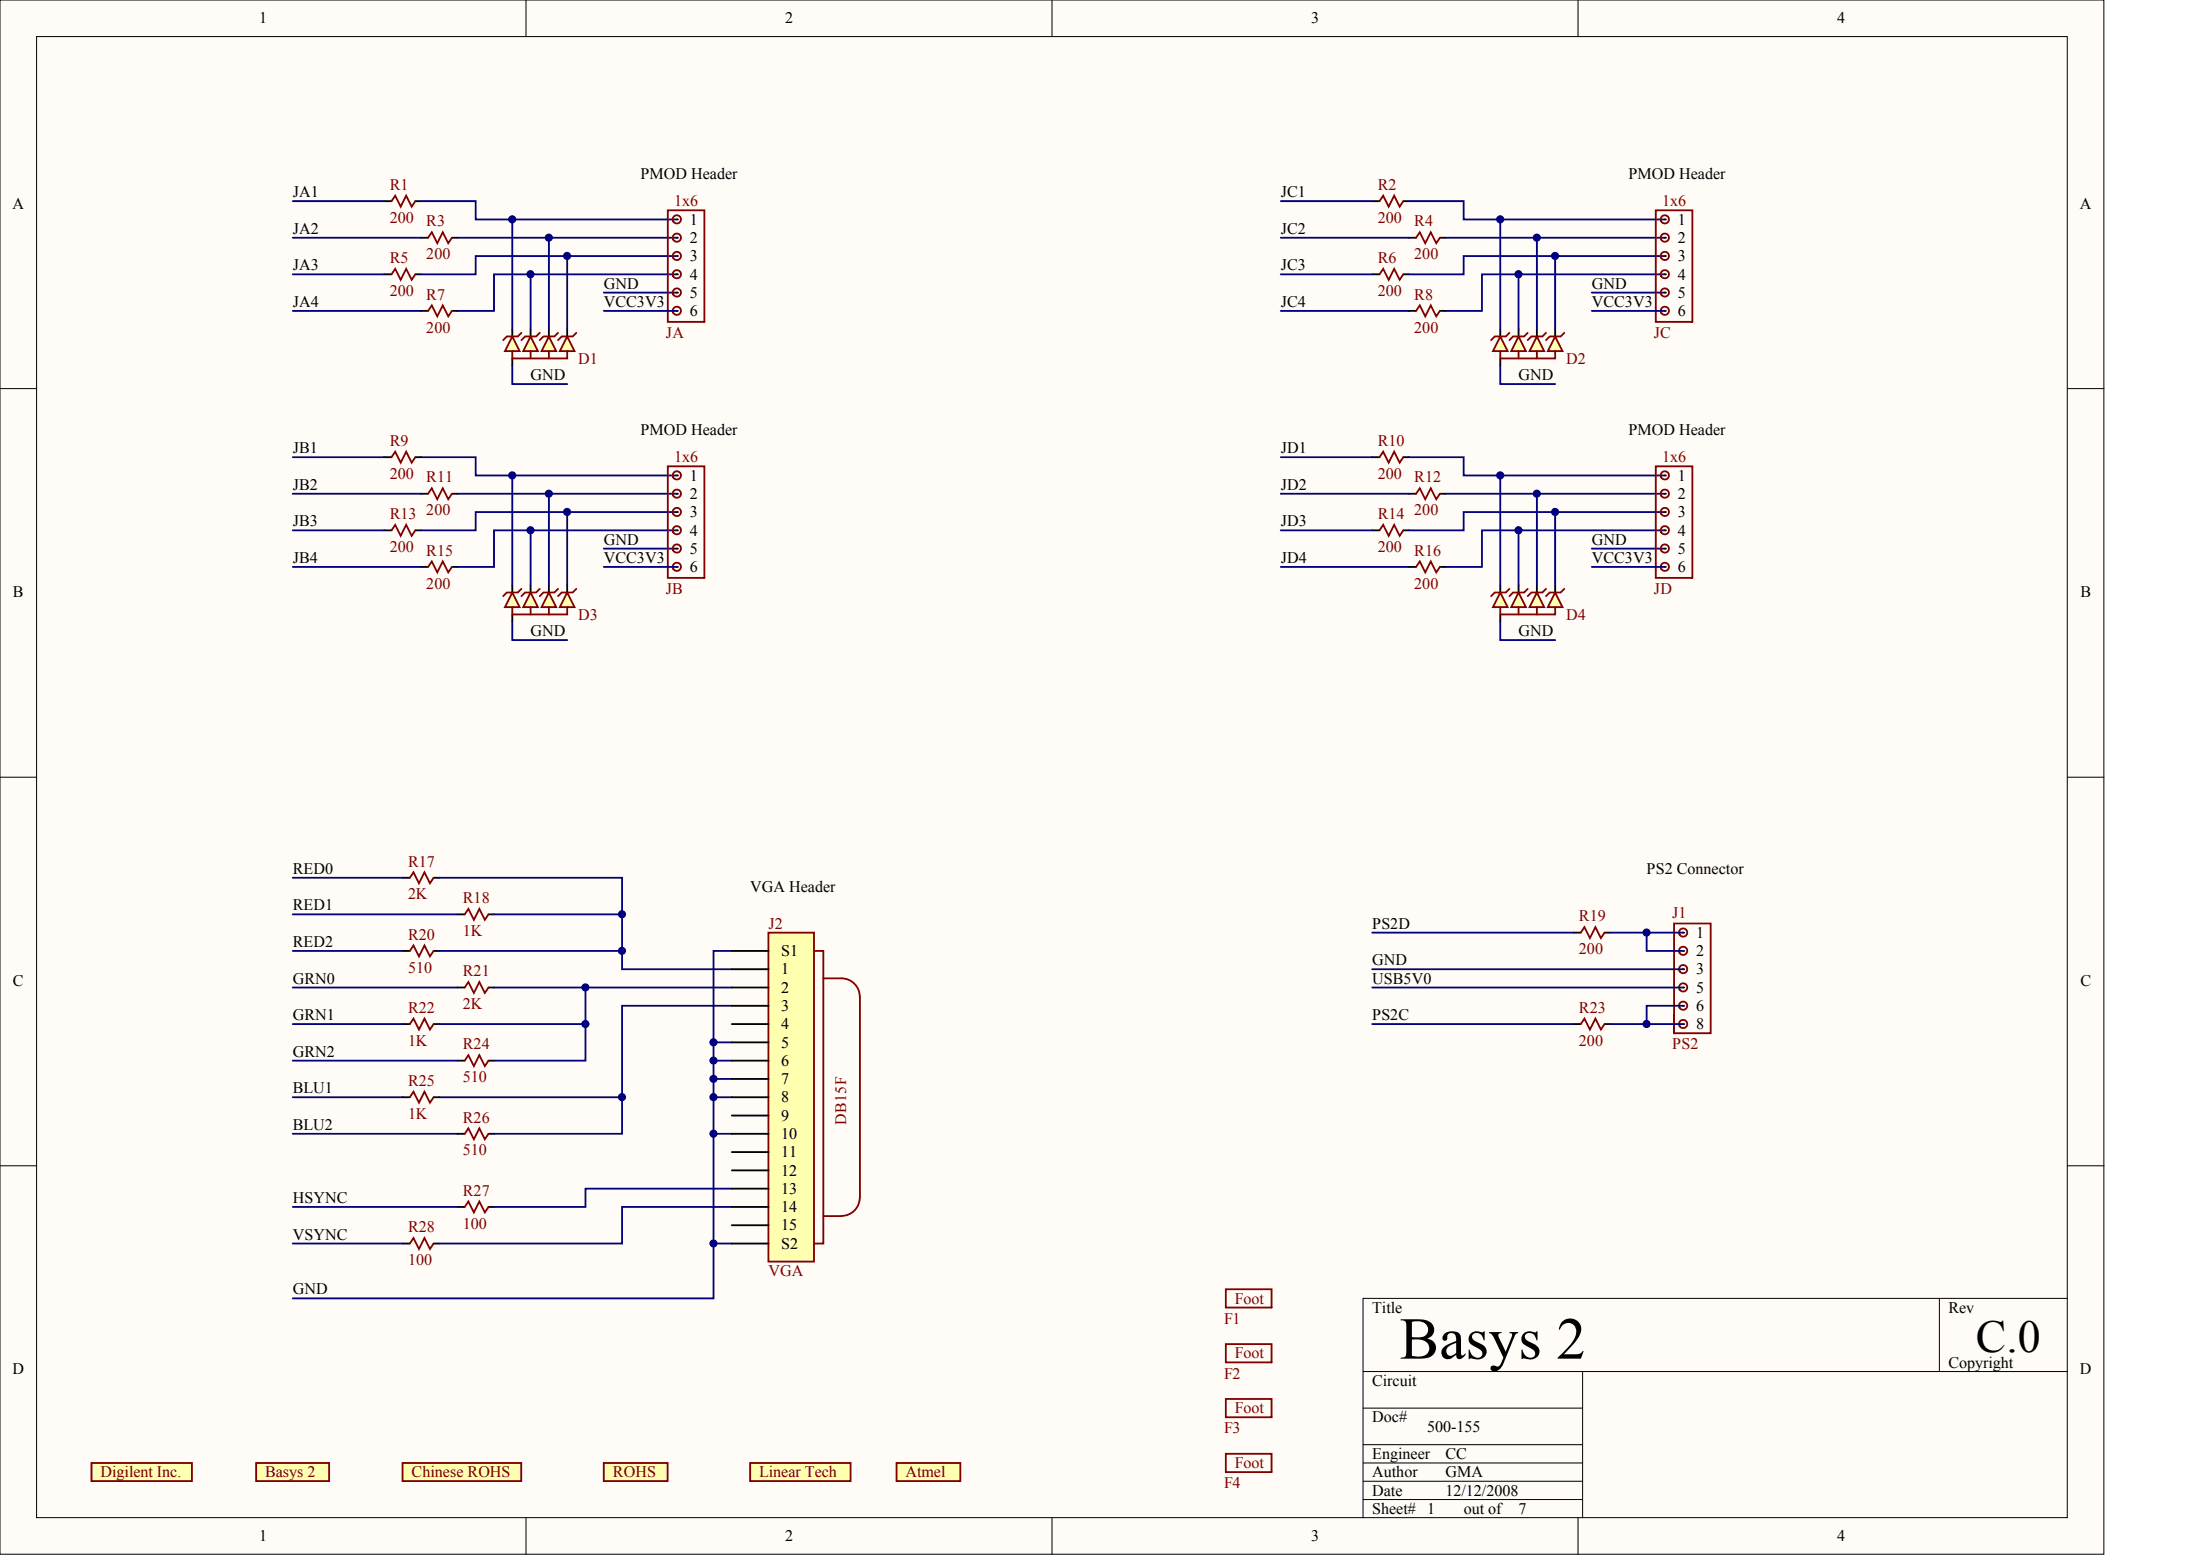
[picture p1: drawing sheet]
<svg xmlns="http://www.w3.org/2000/svg" width="840mm" height="594mm" viewBox="0 0 840 594" stroke-linecap="round" stroke-linejoin="round" font-family="sans-serif">
<g fill="#fffcf8" stroke="#000" stroke-width=".38">
<path d="M0 0h802.9v593h-802.9z"/>
<path d="M14 14h775v565.1h-775z"/>
</g>
<g fill="none" stroke="#000" stroke-width=".38">
<path d="M200.7 0v14M401.5 0v14M602.2 0v14M0 148.3h14M789 148.3h14M0 296.5h14M789 296.5h14M0 444.8h14M789 444.8h14M740.1 495.4v27.9M789 495.4h-268.8v83.7M520.2 523.3h268.8"/>
<path d="M520.2 537.3h83.8M604 523.3v55.8M520.2 558.2h83.8M520.2 551.2h83.8M200.7 579.1v14M401.5 579.1v14M520.2 565.2h83.8M520.2 572.2h83.8M602.2 579.1v14"/>
</g>
<path d="M146.6 76.8h2.8M158.5 76.8h2.1M160.6 90.7h2.8M172.5 90.7h2.1M146.6 104.7h2.8M158.5 104.7h2.1M160.6 118.6h2.8M172.5 118.6h2.1" fill="none" stroke="#000" stroke-width=".7"/>
<path d="M149.4 76.8l1.4-2.1 2.1 4.1 2.1-4.1 2.1 4.1 1.4-2M163.4 90.7l1.4-2.1 2.1 4.2 2.1-4.2 2.1 4.2 1.4-2.1M149.4 104.7l1.4-2.1 2.1 4.2 2.1-4.2 2.1 4.2 1.4-2.1M163.4 118.6l1.4-2.1 2.1 4.2 2.1-4.2 2.1 4.2 1.4-2.1" fill="none" stroke="#800000" stroke-width=".7"/>
<path d="M195.5 128.4l2.8 5.6h-5.6z" fill="#ffffb0" stroke="#800000" stroke-width=".7"/>
<path d="M195.5 125.6v2.8" fill="none" stroke="#000" stroke-width=".7"/>
<path d="M202.5 128.4l2.8 5.6h-5.6z" fill="#ffffb0" stroke="#800000" stroke-width=".7"/>
<path d="M202.5 125.6v2.8" fill="none" stroke="#000" stroke-width=".7"/>
<path d="M209.5 128.4l2.8 5.6h-5.6z" fill="#ffffb0" stroke="#800000" stroke-width=".7"/>
<path d="M209.5 125.6v2.8" fill="none" stroke="#000" stroke-width=".7"/>
<path d="M216.5 128.4l2.8 5.6h-5.6z" fill="#ffffb0" stroke="#800000" stroke-width=".7"/>
<path d="M195.5 136.8v2.8M216.5 125.6v2.8M146.6 174.4h2.8M158.5 174.4h2.1M160.6 188.4h2.8M172.5 188.4h2.1M146.6 202.4h2.8M158.5 202.4h2.1M160.6 216.3h2.8M172.5 216.3h2.1" fill="none" stroke="#000" stroke-width=".7"/>
<path d="M195.5 134v2.8h21v-2.8M199 127l-1.4 1.4h-4.2l-1.4 1.4M202.5 134v2.8M206 127l-1.4 1.4h-4.2l-1.4 1.4M209.5 134v2.8M213 127l-1.4 1.4h-4.2l-1.4 1.4M219.9 127l-1.3 1.4h-4.2l-1.4 1.4M149.4 174.4l1.4-2.1 2.1 4.2 2.1-4.2 2.1 4.2 1.4-2.1M163.4 188.4l1.4-2.1 2.1 4.2 2.1-4.2 2.1 4.2 1.4-2.1M149.4 202.4l1.4-2.1 2.1 4.1 2.1-4.1 2.1 4.1 1.4-2M163.4 216.3l1.4-2.1 2.1 4.2 2.1-4.2 2.1 4.2 1.4-2.1" fill="none" stroke="#800000" stroke-width=".7"/>
<path d="M160.6 76.8h20.9v6.9h76.9M174.6 90.7h83.8M195.5 83.7v41.9M258.4 97.7h-76.9v7h-20.9M258.4 104.7h-69.9v13.9h-13.9M195.5 139.6v6.9h21" fill="none" stroke="#000080" stroke-width=".7"/>
<path d="M195.5 226.1l2.8 5.6h-5.6z" fill="#ffffb0" stroke="#800000" stroke-width=".7"/>
<path d="M195.5 223.3v2.8" fill="none" stroke="#000" stroke-width=".7"/>
<path d="M202.5 226.1l2.8 5.6h-5.6z" fill="#ffffb0" stroke="#800000" stroke-width=".7"/>
<path d="M202.5 223.3v2.8" fill="none" stroke="#000" stroke-width=".7"/>
<path d="M209.5 226.1l2.8 5.6h-5.6z" fill="#ffffb0" stroke="#800000" stroke-width=".7"/>
<path d="M209.5 223.3v2.8" fill="none" stroke="#000" stroke-width=".7"/>
<path d="M216.5 226.1l2.8 5.6h-5.6z" fill="#ffffb0" stroke="#800000" stroke-width=".7"/>
<path d="M523.7 76.8h2.8M535.6 76.8h2.1M537.7 90.7h2.7M549.5 90.7h2.1M523.7 104.7h2.8M535.6 104.7h2.1M537.7 118.6h2.7M549.5 118.6h2.1M195.5 234.4v2.8M216.5 223.3v2.8" fill="none" stroke="#000" stroke-width=".7"/>
<path d="M526.5 76.8l1.4-2.1 2.1 4.1 2.1-4.1 2.1 4.1 1.4-2M540.4 90.7l1.4-2.1 2.1 4.2 2.1-4.2 2.1 4.2 1.4-2.1M526.5 104.7l1.4-2.1 2.1 4.2 2.1-4.2 2.1 4.2 1.4-2.1M540.4 118.6l1.4-2.1 2.1 4.2 2.1-4.2 2.1 4.2 1.4-2.1M195.5 231.7v2.7h21v-2.7M199 224.7l-1.4 1.4h-4.2l-1.4 1.4M202.5 231.7v2.7M206 224.7l-1.4 1.4h-4.2l-1.4 1.4M209.5 231.7v2.7M213 224.7l-1.4 1.4h-4.2l-1.4 1.4M219.9 224.7l-1.3 1.4h-4.2l-1.4 1.4" fill="none" stroke="#800000" stroke-width=".7"/>
<path d="M160.6 174.4h20.9v7h76.9M174.6 188.4h83.8M195.5 181.4v41.9M258.4 195.4h-76.9v7h-20.9M258.4 202.4h-69.9v13.9h-13.9M195.5 237.2v7h21" fill="none" stroke="#000080" stroke-width=".7"/>
<path d="M572.6 128.4l2.8 5.6h-5.6z" fill="#ffffb0" stroke="#800000" stroke-width=".7"/>
<path d="M572.6 125.6v2.8" fill="none" stroke="#000" stroke-width=".7"/>
<path d="M579.6 128.4l2.7 5.6h-5.5z" fill="#ffffb0" stroke="#800000" stroke-width=".7"/>
<path d="M579.6 125.6v2.8" fill="none" stroke="#000" stroke-width=".7"/>
<path d="M586.5 128.4l2.8 5.6h-5.6z" fill="#ffffb0" stroke="#800000" stroke-width=".7"/>
<path d="M586.5 125.6v2.8" fill="none" stroke="#000" stroke-width=".7"/>
<path d="M593.5 128.4l2.8 5.6h-5.6z" fill="#ffffb0" stroke="#800000" stroke-width=".7"/>
<path d="M572.6 136.8v2.8M593.5 125.6v2.8M523.7 174.4h2.8M535.6 174.4h2.1M537.7 188.4h2.7M549.5 188.4h2.1M523.7 202.4h2.8M535.6 202.4h2.1M537.7 216.3h2.7M549.5 216.3h2.1" fill="none" stroke="#000" stroke-width=".7"/>
<path d="M572.6 134v2.8h20.9v-2.8M576.1 127l-1.4 1.4h-4.2l-1.4 1.4M579.6 134v2.8M583 127l-1.4 1.4h-4.1l-1.4 1.4M586.5 134v2.8M590 127l-1.4 1.4h-4.2l-1.4 1.4M597 127l-1.4 1.4h-4.2l-1.4 1.4M526.5 174.4l1.4-2.1 2.1 4.2 2.1-4.2 2.1 4.2 1.4-2.1M540.4 188.4l1.4-2.1 2.1 4.2 2.1-4.2 2.1 4.2 1.4-2.1M526.5 202.4l1.4-2.1 2.1 4.1 2.1-4.1 2.1 4.1 1.4-2M540.4 216.3l1.4-2.1 2.1 4.2 2.1-4.2 2.1 4.2 1.4-2.1" fill="none" stroke="#800000" stroke-width=".7"/>
<path d="M537.7 76.8h20.9v6.9h76.8M551.6 90.7h83.8M572.6 83.7v41.9M635.4 97.7h-76.8v7h-20.9M635.4 104.7h-69.8v13.9h-14M572.6 139.6v6.9h20.9" fill="none" stroke="#000080" stroke-width=".7"/>
<path d="M572.6 226.1l2.8 5.6h-5.6z" fill="#ffffb0" stroke="#800000" stroke-width=".7"/>
<path d="M572.6 223.3v2.8" fill="none" stroke="#000" stroke-width=".7"/>
<path d="M579.6 226.1l2.7 5.6h-5.5z" fill="#ffffb0" stroke="#800000" stroke-width=".7"/>
<path d="M579.6 223.3v2.8" fill="none" stroke="#000" stroke-width=".7"/>
<path d="M586.5 226.1l2.8 5.6h-5.6z" fill="#ffffb0" stroke="#800000" stroke-width=".7"/>
<path d="M586.5 223.3v2.8" fill="none" stroke="#000" stroke-width=".7"/>
<path d="M593.5 226.1l2.8 5.6h-5.6z" fill="#ffffb0" stroke="#800000" stroke-width=".7"/>
<g fill="none" stroke="#000" stroke-width=".7">
<path d="M572.6 234.4v2.8M593.5 223.3v2.8M153.6 334.9h2.8M165.5 334.9h2.1M174.6 348.9h2.8M186.4 348.9h2.1M600.5 355.9h2.8M612.4 355.9h2.1M153.6 362.8h2.8M165.5 362.8h2.1M174.6 376.8h2.8M186.4 376.8h2.1"/>
<path d="M153.6 390.7h2.8M165.5 390.7h2.1M600.5 390.7h2.8M612.4 390.7h2.1M153.6 418.7h2.8M165.5 418.7h2.1M174.6 404.7h2.8M186.4 404.7h2.1M174.6 432.6h2.8M186.4 432.6h2.1M153.6 474.5h2.8M165.5 474.5h2.1"/>
<path d="M174.6 460.5h2.8M186.4 460.5h2.1"/>
</g>
<g fill="none" stroke="#800000" stroke-width=".7">
<path d="M572.6 231.7v2.7h20.9v-2.7M576.1 224.7l-1.4 1.4h-4.2l-1.4 1.4M579.6 231.7v2.7M583 224.7l-1.4 1.4h-4.1l-1.4 1.4M586.5 231.7v2.7M590 224.7l-1.4 1.4h-4.2l-1.4 1.4M597 224.7l-1.4 1.4h-4.2l-1.4 1.4M156.4 334.9l1.4-2.1 2.1 4.2 2.1-4.2 2.1 4.2 1.4-2.1M177.4 348.9l1.4-2.1 2 4.2 2.1-4.2 2.1 4.2 1.4-2.1M603.3 355.9l1.4-2.1 2.1 4.1 2.1-4.1 2.1 4.1 1.4-2M641 356.6a1.57 1.57 0 0 1 1.2-2.3 1.57 1.57 0 0 1 1.7 2 1.57 1.57 0 0 1-2.6 .7l-.3-.4M156.4 362.8l1.4-2.1 2.1 4.2 2.1-4.2 2.1 4.2 1.4-2.1"/>
<path d="M177.4 376.8l1.4-2.1 2 4.2 2.1-4.2 2.1 4.2 1.4-2.1M156.4 390.7l1.4-2.1 2.1 4.2 2.1-4.2 2.1 4.2 1.4-2.1M603.3 390.7l1.4-2.1 2.1 4.2 2.1-4.2 2.1 4.2 1.4-2.1M638.9 387.3v6.9h14v-41.8h-14v41.8M156.4 418.7l1.4-2.1 2.1 4.1 2.1-4.1 2.1 4.1 1.4-2M177.4 404.7l1.4-2.1 2 4.2 2.1-4.2 2.1 4.2 1.4-2.1M177.4 432.6l1.4-2.1 2 4.2 2.1-4.2 2.1 4.2 1.4-2.1M156.4 474.5l1.4-2.1 2.1 4.2 2.1-4.2 2.1 4.2 1.4-2.1M177.4 460.5l1.4-2.1 2 4.2 2.1-4.2 2.1 4.2 1.4-2.1"/>
<circle cx="642.4" cy="369.8" r="1.57"/>
<circle cx="642.4" cy="376.8" r="1.57"/>
<circle cx="642.4" cy="362.8" r="1.57"/>
<circle cx="642.4" cy="383.7" r="1.57"/>
<circle cx="642.4" cy="390.7" r="1.57"/>
</g>
<g fill="none" stroke="#000080" stroke-width=".7">
<path d="M111.7 76.8h34.9M488.8 76.8h34.9M111.7 90.7h48.9M209.5 90.7v34.9M216.5 97.7v27.9M488.8 90.7h48.9M586.5 90.7v34.9M593.5 97.7v27.9M111.7 104.7h34.9M111.7 118.6h48.9M202.5 104.7v20.9M230.4 111.6h28"/>
<path d="M488.8 104.7h34.9M488.8 118.6h48.9M579.6 104.7v20.9M607.5 111.6h27.9M111.7 174.4h34.9M488.8 174.4h34.9M537.7 174.4h20.9v7h76.8M111.7 188.4h48.9M209.5 188.4v34.9M216.5 195.4v27.9M488.8 188.4h48.9M551.6 188.4h83.8"/>
<path d="M572.6 181.4v41.9M586.5 188.4v34.9M593.5 195.4v27.9M635.4 195.4h-76.8v7h-20.9M111.7 202.4h34.9M111.7 216.3h48.9M202.5 202.4v20.9M230.4 209.3h28M488.8 202.4h34.9M488.8 216.3h48.9M579.6 202.4v20.9M607.5 209.3h27.9"/>
<path d="M635.4 202.4h-69.8v13.9h-14M572.6 237.2v7h20.9M111.7 334.9h41.9M167.6 334.9h69.8v14M111.7 348.9h62.9M188.5 348.9h48.9v20.9h41.9M523.7 355.9h76.8M614.5 355.9h27.9M628.4 355.9v6.9h14M111.7 362.8h41.9M111.7 376.8h62.9M167.6 362.8h69.8"/>
<path d="M188.5 376.8h90.8M223.4 376.8v27.9h-34.9M279.3 362.8h-7v34.9M523.7 376.8h118.7M523.7 369.8h118.7M111.7 390.7h41.9M167.6 390.7h55.8M279.3 383.8h-41.9v34.9h-69.8M279.3 397.7h-7v14M523.7 390.7h76.8M628.4 390.7h14M642.4 383.8h-14v6.9h-13.9"/>
<path d="M111.7 404.7h62.9M111.7 418.7h41.9M237.4 418.7v13.9h-48.9M272.3 404.7h7M279.3 418.7h-7v13.9h7M279.3 411.7h-7v7M111.7 432.6h62.9M272.3 432.6v62.8h-160.6M279.3 453.5h-55.9v7h-34.9M111.7 460.5h62.9M111.7 474.5h41.9M272.3 474.5h7"/>
<path d="M279.3 460.5h-41.9v14h-69.8"/>
</g>
<g fill="#000">
<circle cx="642.4" cy="355.9" r=".35"/>
<circle cx="642.4" cy="362.8" r=".35"/>
<circle cx="642.4" cy="369.8" r=".35"/>
<circle cx="642.4" cy="376.8" r=".35"/>
<circle cx="642.4" cy="383.8" r=".35"/>
<circle cx="642.4" cy="390.7" r=".35"/>
</g>
<g fill="#ffffb0" stroke="#800000" stroke-width=".7">
<path d="M153.6 558.2h45.3v6.9h-45.3z"/>
<path d="M34.9 558.2h38.3v6.9h-38.3z"/>
<path d="M230.4 558.2h24.4v6.9h-24.4z"/>
</g>
<g fill="#000">
<circle cx="258.4" cy="90.7" r=".35"/>
<circle cx="258.4" cy="97.7" r=".35"/>
<circle cx="258.4" cy="83.7" r=".35"/>
<circle cx="635.4" cy="83.7" r=".35"/>
<circle cx="635.4" cy="90.7" r=".35"/>
<circle cx="635.4" cy="97.7" r=".35"/>
<circle cx="258.4" cy="111.6" r=".35"/>
<circle cx="258.4" cy="104.7" r=".35"/>
<circle cx="258.4" cy="118.6" r=".35"/>
<circle cx="635.4" cy="104.7" r=".35"/>
<circle cx="635.4" cy="111.6" r=".35"/>
<circle cx="635.4" cy="118.6" r=".35"/>
<circle cx="258.4" cy="195.4" r=".35"/>
<circle cx="258.4" cy="181.4" r=".35"/>
<circle cx="258.4" cy="188.4" r=".35"/>
<circle cx="635.4" cy="181.4" r=".35"/>
<circle cx="635.4" cy="188.4" r=".35"/>
<circle cx="635.4" cy="195.4" r=".35"/>
<circle cx="258.4" cy="202.4" r=".35"/>
<circle cx="258.4" cy="209.3" r=".35"/>
<circle cx="258.4" cy="216.3" r=".35"/>
<circle cx="635.4" cy="202.4" r=".35"/>
<circle cx="635.4" cy="216.3" r=".35"/>
<circle cx="635.4" cy="209.3" r=".35"/>
</g>
<g fill="none" stroke="#800000" stroke-width=".7">
<path d="M254.9 80.2h13.9v42.6h-13.9zM256.9 84.5a1.57 1.57 0 0 1 1.3-2.4 1.57 1.57 0 0 1 1.6 2.1 1.57 1.57 0 0 1-2.5 .7l-.3-.4M256.9 91.4a1.57 1.57 0 0 1 1.3-2.3 1.57 1.57 0 0 1 1.6 2.1 1.57 1.57 0 0 1-2.5 .7l-.3-.4M631.9 80.2h14v42.6h-14zM634 84.5a1.57 1.57 0 0 1 1.2-2.4 1.57 1.57 0 0 1 1.7 2.1 1.57 1.57 0 0 1-2.6 .7l-.3-.4M634 91.4a1.57 1.57 0 0 1 1.2-2.3 1.57 1.57 0 0 1 1.7 2.1 1.57 1.57 0 0 1-2.6 .7l-.3-.4M254.9 177.9h13.9v42.6h-13.9zM631.9 177.9h14v42.6h-14zM256.9 189.1a1.57 1.57 0 0 1 1.3-2.3 1.57 1.57 0 0 1 1.6 2 1.57 1.57 0 0 1-2.5 .7l-.3-.3M256.9 196.1a1.57 1.57 0 0 1 1.3-2.3 1.57 1.57 0 0 1 1.6 2 1.57 1.57 0 0 1-2.5 .7l-.3-.4M634 189.1a1.57 1.57 0 0 1 1.2-2.3 1.57 1.57 0 0 1 1.7 2 1.57 1.57 0 0 1-2.6 .7l-.3-.3M634 196.1a1.57 1.57 0 0 1 1.2-2.3 1.57 1.57 0 0 1 1.7 2 1.57 1.57 0 0 1-2.6 .7l-.3-.4"/>
<circle cx="258.3" cy="97.7" r="1.57"/>
<circle cx="635.4" cy="97.7" r="1.57"/>
<circle cx="258.3" cy="104.6" r="1.57"/>
<circle cx="258.3" cy="118.6" r="1.57"/>
<circle cx="258.3" cy="111.6" r="1.57"/>
<circle cx="635.4" cy="104.6" r="1.57"/>
<circle cx="635.4" cy="118.6" r="1.57"/>
<circle cx="635.4" cy="111.6" r="1.57"/>
<circle cx="258.3" cy="181.4" r="1.57"/>
<circle cx="635.4" cy="181.4" r="1.57"/>
<circle cx="258.3" cy="202.3" r="1.57"/>
<circle cx="258.3" cy="216.3" r="1.57"/>
<circle cx="258.3" cy="209.3" r="1.57"/>
<circle cx="635.4" cy="202.3" r="1.57"/>
<circle cx="635.4" cy="216.3" r="1.57"/>
<circle cx="635.4" cy="209.3" r="1.57"/>
</g>
<path d="M293.3 355.9h17.4v125.5h-17.4z" fill="#ffffb0" stroke="#800000" stroke-width=".7"/>
<path d="M310.7 362.8h3.5v111.7h-3.5M314.2 373.3h7M321.3 373.3a6.9 6.9 0 0 1 6.8 7M328.2 380.3v76.7M328.1 457.1a6.9 6.9 0 0 1-6.9 6.8l-7 .1" fill="none" stroke="#800000" stroke-width=".7"/>
<g fill="none" stroke="#000" stroke-width=".7">
<path d="M279.3 362.8h14M279.3 369.8h14M279.3 376.8h14M279.3 383.8h14M279.3 390.7h14M279.3 397.7h14M279.3 404.7h14M279.3 411.7h14M279.3 418.7h14M279.3 425.6h14M279.3 432.6h14M279.3 439.6h14"/>
<path d="M279.3 446.6h14M279.3 453.5h14M279.3 474.5h14M279.3 460.5h14M279.3 467.5h14"/>
</g>
<path d="M97.8 558.2h27.8v6.9h-27.8z" fill="#ffffb0" stroke="#800000" stroke-width=".7"/>
<path d="M230.4 118.6h28M607.5 118.6h27.9M230.4 216.3h28M607.5 216.3h27.9" fill="none" stroke="#000080" stroke-width=".7"/>
<g fill="#ffffb0" stroke="#800000" stroke-width=".7">
<path d="M286.3 558.2h38.3v6.9h-38.3z"/>
<path d="M342.1 558.2h24.4v6.9h-24.4z"/>
</g>
<path d="M467.8 491.9h17.5v7h-17.5zM467.8 512.8h17.5v7h-17.5zM467.8 533.8h17.5v7h-17.5zM467.8 554.7h17.5v7h-17.5z" fill="none" stroke="#800000" stroke-width=".7"/>
<g fill="#000080" stroke="#000080" stroke-width=".38">
<circle cx="195.5" cy="181.4" r="1.36"/>
<circle cx="195.5" cy="83.7" r="1.36"/>
<circle cx="202.5" cy="202.3" r="1.36"/>
<circle cx="202.5" cy="104.6" r="1.36"/>
<circle cx="209.4" cy="188.4" r="1.36"/>
<circle cx="209.4" cy="90.7" r="1.36"/>
<circle cx="216.4" cy="195.3" r="1.36"/>
<circle cx="216.4" cy="97.7" r="1.36"/>
<circle cx="223.4" cy="390.7" r="1.36"/>
<circle cx="223.4" cy="376.8" r="1.36"/>
<circle cx="237.4" cy="418.6" r="1.36"/>
<circle cx="237.4" cy="362.8" r="1.36"/>
<circle cx="237.4" cy="348.8" r="1.36"/>
<circle cx="272.3" cy="474.4" r="1.36"/>
<circle cx="272.3" cy="432.6" r="1.36"/>
<circle cx="272.3" cy="418.6" r="1.36"/>
<circle cx="272.3" cy="411.6" r="1.36"/>
<circle cx="272.3" cy="404.7" r="1.36"/>
<circle cx="272.3" cy="397.7" r="1.36"/>
<circle cx="572.5" cy="181.4" r="1.36"/>
<circle cx="572.5" cy="83.7" r="1.36"/>
<circle cx="579.5" cy="202.3" r="1.36"/>
<circle cx="579.5" cy="104.6" r="1.36"/>
<circle cx="586.5" cy="188.4" r="1.36"/>
<circle cx="586.5" cy="90.7" r="1.36"/>
<circle cx="593.5" cy="195.3" r="1.36"/>
<circle cx="593.5" cy="97.7" r="1.36"/>
<circle cx="628.4" cy="390.7" r="1.36"/>
<circle cx="628.4" cy="355.8" r="1.36"/>
</g>
<text font-size="22.7" x="534.2" y="518.4">Basys 2</text>
<text font-size="17.4" x="754.1" y="515.8">C.0</text>
<g font-size="6.1">
<text x="98.9" y="9">1</text>
<text x="299.6" y="9">2</text>
<text x="500.4" y="9">3</text>
<text x="701.1" y="9">4</text>
<text x="244.4" y="68.3">PMOD Header</text>
<text x="621.4" y="68.3">PMOD Header</text>
<text x="111.7" y="75.2">JA1</text>
<text x="488.8" y="75.2">JC1</text>
<text x="4.7" y="79.6">A</text>
<text x="793.8" y="79.6">A</text>
<text x="111.7" y="89.2">JA2</text>
<text x="263.2" y="85.7">1</text>
<text x="488.8" y="89.2">JC2</text>
<text x="640.3" y="85.7">1</text>
<text x="263.2" y="92.7">2</text>
<text x="640.3" y="92.7">2</text>
<text x="263.2" y="99.7">3</text>
<text x="640.3" y="99.7">3</text>
<text x="111.7" y="103.2">JA3</text>
<text x="263.2" y="106.6">4</text>
<text x="488.8" y="103.2">JC3</text>
<text x="640.3" y="106.6">4</text>
<text x="230.4" y="110.1">GND</text>
<text x="263.2" y="113.6">5</text>
<text x="607.5" y="110.1">GND</text>
<text x="640.3" y="113.6">5</text>
<text x="111.7" y="117.1">JA4</text>
<text x="230.4" y="117.1">VCC3V3</text>
<text x="488.8" y="117.1">JC4</text>
<text x="607.5" y="117.1">VCC3V3</text>
<text x="263.2" y="120.6">6</text>
<text x="640.3" y="120.6">6</text>
<text x="202.5" y="145">GND</text>
<text x="579.6" y="145">GND</text>
<text x="244.4" y="166">PMOD Header</text>
<text x="621.4" y="166">PMOD Header</text>
<text x="111.7" y="172.9">JB1</text>
<text x="488.8" y="172.9">JD1</text>
<text x="263.2" y="183.4">1</text>
<text x="640.3" y="183.4">1</text>
<text x="111.7" y="186.9">JB2</text>
<text x="263.2" y="190.4">2</text>
<text x="488.8" y="186.9">JD2</text>
<text x="640.3" y="190.4">2</text>
<text x="263.2" y="197.4">3</text>
<text x="640.3" y="197.4">3</text>
<text x="111.7" y="200.8">JB3</text>
<text x="488.8" y="200.8">JD3</text>
<text x="230.4" y="207.8">GND</text>
<text x="263.2" y="204.3">4</text>
<text x="607.5" y="207.8">GND</text>
<text x="640.3" y="204.3">4</text>
<text x="111.7" y="214.8">JB4</text>
<text x="230.4" y="214.8">VCC3V3</text>
<text x="263.2" y="211.3">5</text>
<text x="488.8" y="214.8">JD4</text>
<text x="607.5" y="214.8">VCC3V3</text>
<text x="640.3" y="211.3">5</text>
<text x="263.2" y="218.3">6</text>
<text x="640.3" y="218.3">6</text>
<text x="5" y="227.8">B</text>
<text x="794" y="227.8">B</text>
<text x="202.5" y="242.7">GND</text>
<text x="579.6" y="242.7">GND</text>
<text x="111.7" y="333.4">RED0</text>
<text x="628.4" y="333.4">PS2 Connector</text>
<text x="286.3" y="340.4">VGA Header</text>
<text x="111.7" y="347.4">RED1</text>
<text x="523.7" y="354.3">PS2D</text>
<text x="647.3" y="357.8">1</text>
<text x="111.7" y="361.3">RED2</text>
<text x="298.2" y="364.8">S1</text>
<text x="647.3" y="364.8">2</text>
<text x="298.2" y="371.8">1</text>
<text x="523.7" y="368.3">GND</text>
<text x="647.3" y="371.8">3</text>
<text x="5" y="376.1">C</text>
<text x="111.7" y="375.3">GRN0</text>
<text x="523.7" y="375.3">USB5V0</text>
<text x="794" y="376.1">C</text>
<text x="298.2" y="378.8">2</text>
<text x="647.3" y="378.8">5</text>
<text x="111.7" y="389.2">GRN1</text>
<text x="298.2" y="385.7">3</text>
<text x="523.7" y="389.2">PS2C</text>
<text x="647.3" y="385.7">6</text>
<text x="298.2" y="392.7">4</text>
<text x="647.3" y="392.7">8</text>
<text x="298.2" y="399.7">5</text>
<text x="111.7" y="403.2">GRN2</text>
<text x="298.2" y="406.7">6</text>
<text x="298.2" y="413.7">7</text>
<text x="111.7" y="417.1">BLU1</text>
<text x="298.2" y="420.6">8</text>
<text x="111.7" y="431.1">BLU2</text>
<text x="298.2" y="427.6">9</text>
<text x="298.2" y="434.6">10</text>
<text x="298.2" y="441.6">11</text>
<text x="298.2" y="448.5">12</text>
<text x="298.2" y="455.5">13</text>
<text x="111.7" y="459">HSYNC</text>
<text x="298.2" y="462.5">14</text>
<text x="111.7" y="473">VSYNC</text>
<text x="298.2" y="469.5">15</text>
<text x="298.2" y="476.5">S2</text>
<text x="111.7" y="493.9">GND</text>
<text x="523.7" y="500.9">Title</text>
<text x="743.6" y="500.9">Rev</text>
<text x="743.6" y="521.8">Copyright</text>
<text x="4.7" y="524.4">D</text>
<text x="793.8" y="524.4">D</text>
<text x="523.7" y="528.8">Circuit</text>
<text x="523.7" y="542.7">Doc#</text>
<text x="544.6" y="546.2">500-155</text>
<text x="523.7" y="556.7">Engineer</text>
<text x="551.6" y="556.7">CC</text>
<text x="523.7" y="563.7">Author</text>
<text x="551.6" y="563.7">GMA</text>
<text x="523.7" y="570.6">Date</text>
<text x="551.6" y="570.6">12/12/2008</text>
<text x="523.7" y="577.6">Sheet# 1</text>
<text x="558.6" y="577.6">out of</text>
<text x="579.6" y="577.6">7</text>
<text x="98.9" y="588.1">1</text>
<text x="299.6" y="588.1">2</text>
<text x="500.4" y="588.1">3</text>
<text x="701.1" y="588.1">4</text>
</g>
<g font-size="6.1" fill="#800000">
<text x="148.7" y="72.5">R1</text>
<text x="525.8" y="72.5">R2</text>
<text x="257.3" y="78.7">1x6</text>
<text x="634.4" y="78.7">1x6</text>
<text x="148.7" y="85">200</text>
<text x="162.7" y="86.4">R3</text>
<text x="525.8" y="85">200</text>
<text x="539.7" y="86.4">R4</text>
<text x="148.7" y="100.4">R5</text>
<text x="162.7" y="99">200</text>
<text x="525.8" y="100.4">R6</text>
<text x="539.7" y="99">200</text>
<text x="148.7" y="112.9">200</text>
<text x="525.8" y="112.9">200</text>
<text x="162.7" y="114.3">R7</text>
<text x="539.7" y="114.3">R8</text>
<text x="162.7" y="126.9">200</text>
<text x="254.2" y="129">JA</text>
<text x="539.7" y="126.9">200</text>
<text x="631.2" y="129">JC</text>
<text x="220.6" y="138.7">D1</text>
<text x="597.7" y="138.7">D2</text>
<text x="148.7" y="170.1">R9</text>
<text x="525.8" y="170.1">R10</text>
<text x="257.3" y="176.4">1x6</text>
<text x="634.4" y="176.4">1x6</text>
<text x="148.7" y="182.7">200</text>
<text x="162.7" y="184.1">R11</text>
<text x="525.8" y="182.7">200</text>
<text x="539.7" y="184.1">R12</text>
<text x="162.7" y="196.7">200</text>
<text x="539.7" y="196.7">200</text>
<text x="148.7" y="198.1">R13</text>
<text x="525.8" y="198.1">R14</text>
<text x="148.7" y="210.6">200</text>
<text x="162.7" y="212">R15</text>
<text x="525.8" y="210.6">200</text>
<text x="539.7" y="212">R16</text>
<text x="162.7" y="224.6">200</text>
<text x="254.2" y="226.7">JB</text>
<text x="539.7" y="224.6">200</text>
<text x="631.2" y="226.7">JD</text>
<text x="220.6" y="236.4">D3</text>
<text x="597.7" y="236.4">D4</text>
<text x="155.7" y="330.6">R17</text>
<text x="155.7" y="343.2">2K</text>
<text x="176.7" y="344.6">R18</text>
<text x="602.6" y="351.6">R19</text>
<text x="638.2" y="350.2">J1</text>
<text x="155.7" y="358.5">R20</text>
<text x="176.7" y="357.1">1K</text>
<text x="293.3" y="354.3">J2</text>
<text x="602.6" y="364.1">200</text>
<text x="155.7" y="371.1">510</text>
<text x="176.7" y="372.5">R21</text>
<text x="155.7" y="386.4">R22</text>
<text x="176.7" y="385">2K</text>
<text x="602.6" y="386.4">R23</text>
<text x="155.7" y="399">1K</text>
<text x="176.7" y="400.4">R24</text>
<text x="602.6" y="399">200</text>
<text x="638.2" y="400.4">PS2</text>
<text x="176.7" y="413">510</text>
<text x="155.7" y="414.4">R25</text>
<text x="155.7" y="426.9">1K</text>
<text x="176.7" y="428.3">R26</text>
<text x="322.9" y="429.1" transform="rotate(-90 322.9 429.1)">DB15F</text>
<text x="176.7" y="440.9">510</text>
<text x="176.7" y="456.2">R27</text>
<text x="155.7" y="470.2">R28</text>
<text x="176.7" y="468.8">100</text>
<text x="155.7" y="482.7">100</text>
<text x="293.3" y="486.9">VGA</text>
<text x="471.3" y="497.4">Foot</text>
<text x="467.1" y="505.1">F1</text>
<text x="471.3" y="518.3">Foot</text>
<text x="467.1" y="526">F2</text>
<text x="471.3" y="539.3">Foot</text>
<text x="467.1" y="546.9">F3</text>
<text x="38.4" y="563.7">Digilent Inc.</text>
<text x="101.2" y="563.7">Basys 2</text>
<text x="157.1" y="563.7">Chinese ROHS</text>
<text x="233.9" y="563.7">ROHS</text>
<text x="289.8" y="563.7">Linear Tech</text>
<text x="345.6" y="563.7">Atmel</text>
<text x="471.3" y="560.2">Foot</text>
<text x="467.1" y="567.9">F4</text>
</g>
</svg>
